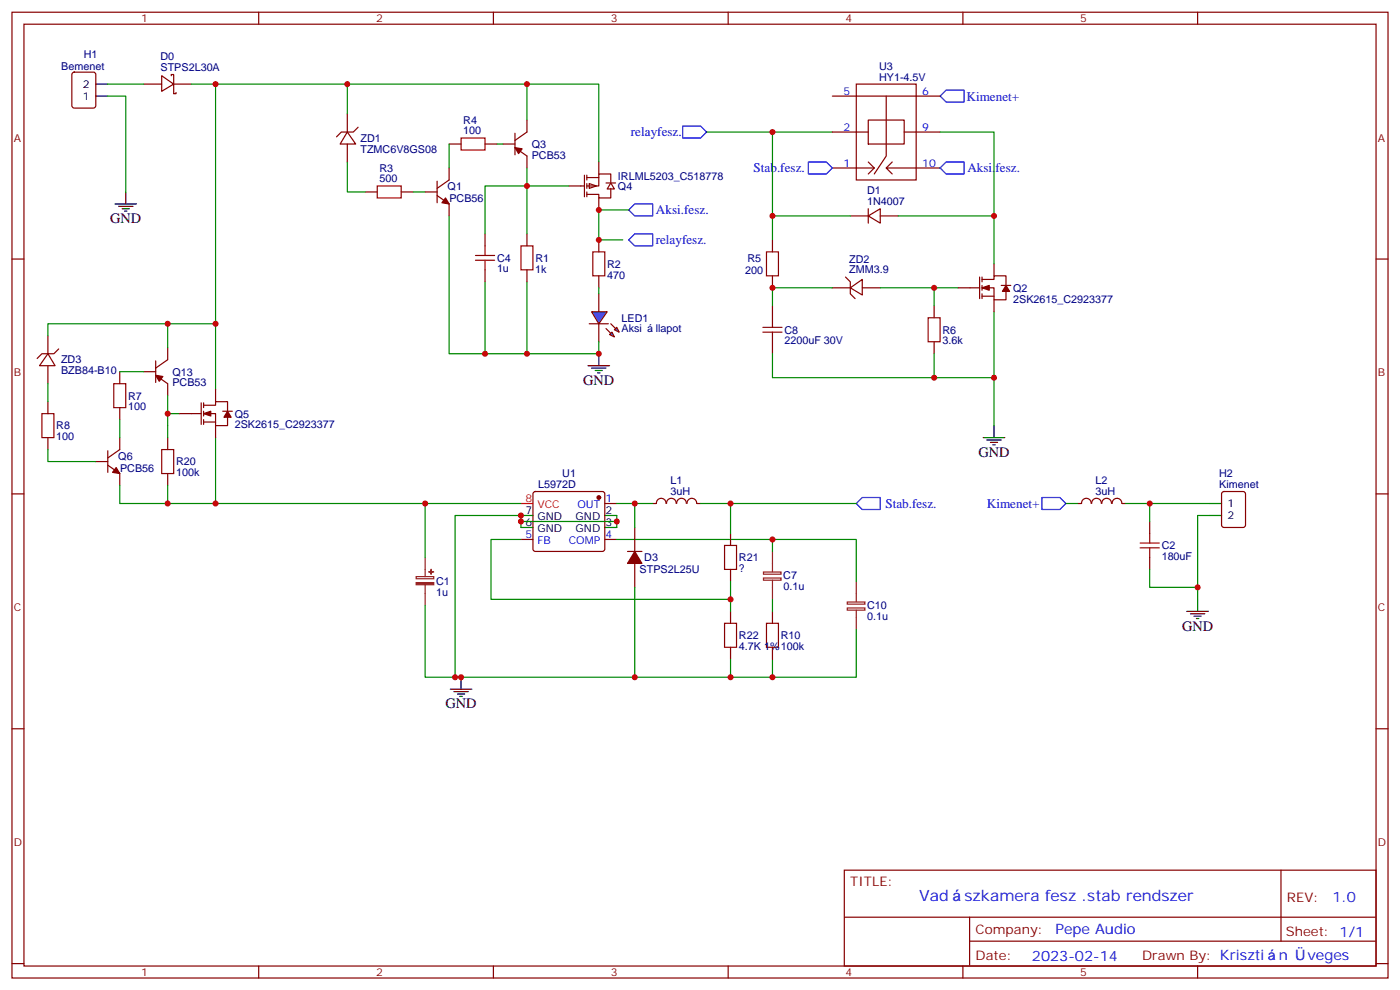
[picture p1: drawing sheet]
<svg xmlns="http://www.w3.org/2000/svg" width="412mm" height="291mm" viewBox="0 0 412 291" stroke-linecap="round" stroke-linejoin="round" font-family="sans-serif">
<g fill="none" stroke="#870000" stroke-width=".35">
<path d="M3.5 3.6h405.4v284.3h-405.4zM7.1 7.1h398.2v277.3h-398.2zM76.2 3.6v3.5M145.3 3.6v3.5M214.5 3.6v3.5M283.6 3.6v3.5M352.8 3.6v3.5M21.4 21.4l.5-.2h5.6l.7 .5v9.4l-.4 .7h-5.9l-.7-.4v-9.5zM42.3 24.8h5.3M47.6 22.3l3.6 2.5-3.6 2.1zM50.4 22.3v-.4h.8v5.7h.7v-.4M51.2 24.8h5.2"/>
<path d="M245.2 28.3h31.7M245.2 38.9h10.6M252.2 24.8h17.7v28.2h-17.7zM255.8 35.3h10.5v7.1h-10.5zM261.1 28.3v17.6l-3.6 5.3M266.3 38.9h10.6M245.2 49.5h12.3M255.8 47.7l1.7 1.8M257.5 49.5l-1.7 1.7M262.8 47.7l-1.7 1.8M276.9 49.5h-15.8l1.7 1.7M3.5 76.3h3.6"/>
<path d="M227.5 70.6v3.6M250.5 63.6h5.3M255.8 63.6l3.5-2.1v4.2zM255.8 61.5v4.2M259.3 63.6h5.3M292.8 77.7v3.5M405.3 76.3h3.6M14.1 98.8v5.3M227.5 81.2v3.5M227.5 90v3.6M245.2 84.7h5.3M249.1 81.6l1.4 1.4v3.5l1.4 1.4"/>
<path d="M250.5 84.7l3.5-2.4v4.6zM254 84.7h5.3M275.2 90v3.6M282.2 84.7h6.4M288.6 81.6v6.3M289.3 82.3h3.5v-1.1h3.5v2.8M289.3 84.7h3.5v3.6h3.5v-2.5M289.3 87.2h3.5M289.3 81.6v1.4M289.3 84v1.4M289.3 86.5v1.4M292.8 88.3v3.5"/>
<path d="M294.9 84h2.8M14.1 104.1l2.1 3.6h-4.6zM14.1 107.7v5.3M14.1 118.3v3.5M17.3 102.7l-1.4 1.4h-3.6l-1.4 1.5M35.3 109.4v3.6M42.3 109.4h3.6M45.9 110.5l3.5 2.5v3.5M45.9 106.3v6.3M49.4 102.4v3.5l-3.5 2.5M227.5 100.6v3.5M275.2 100.6v3.5"/>
<path d="M14.1 128.8v3.6M28.2 135.9h3.5M31.7 136.9l3.6 2.5v3.5M31.7 132.7v6.4M35.3 120v3.5M35.3 128.8v3.6l-3.6 2.4M49.4 128.8v3.6M49.4 139.4v3.5M3.5 145.4h3.6M153.5 158.8h3.5M157.2 144.9l.5-.2h19.7l.5 .2 .3 .5v16.2l-.3 .5-.5 .2h-19.7l-.5-.2-.2-.5v-16.2zM178.2 148.2h3.5"/>
<path d="M178.2 158.8h3.5M187 155.3v7M192.3 148.2h1M193.4 148.2a1.41 1.41 0 0 1 1.4-1.5 1.41 1.41 0 0 1 1.4 1.5M196.4 148.2a1.41 1.41 0 0 1 1.4-1.5 1.41 1.41 0 0 1 1.4 1.5M199.3 148.2a1.41 1.41 0 0 1 1.4-1.5 1.41 1.41 0 0 1 1.5 1.5M202.4 148.2a1.41 1.41 0 0 1 1.4-1.5 1.41 1.41 0 0 1 1.4 1.5M205.3 148.2h1.1M215.2 157.1v3.5M321.4 148.2a1.41 1.41 0 0 0-1.4-1.5 1.41 1.41 0 0 0-1.4 1.5h-1.1M321.6 148.2a1.41 1.41 0 0 1 1.4-1.5 1.41 1.41 0 0 1 1.4 1.5M324.6 148.2a1.41 1.41 0 0 1 1.4-1.5 1.41 1.41 0 0 1 1.4 1.5"/>
<path d="M327.6 148.2a1.41 1.41 0 0 1 1.4-1.5 1.41 1.41 0 0 1 1.4 1.5M330.6 148.2h1M338.7 153.5v3.6M360.1 144.9l.4-.2h5.7l.6 .4 .1 9.5-.5 .6-5.9 .1-.6-.5-.1-9.4zM405.3 145.4h3.6M184.9 162.3h4.2M187 165.9v7M215.2 167.6v3.6M215.2 180v3.5M227.5 180v3.5M338.7 164.1v3.5M215.2 190.6v3.5"/>
<path d="M227.5 190.6v3.5M3.5 214.6h3.6M405.3 214.6h3.6M248.7 256.2h156.6v28.2h-156.6zM377.3 256.2v20.9M248.7 270h156.5M285.6 277.1h119.6M285.6 270v14.1M3.5 283.7h3.6M76.2 284.4v3.5M145.3 284.4v3.5M214.5 284.4v3.5"/>
<path d="M283.6 284.4v3.5M352.8 284.4v3.5M405.3 283.7h3.6"/>
</g>
<g fill="none" stroke="#000" stroke-width=".35">
<path d="M28.2 28.3h3.5M28.2 24.8h3.5M37 56.5v3.5M33.9 60h6.3M34.9 60.7h4.3M36 61.5h2.1M36.7 62.2h.7M289.6 128.8h6.4M290.7 129.5h4.2M291.7 130.2h2.2M292.5 131h.7M292.8 125.3v3.5"/>
<path d="M153.5 151.8h3.5M153.5 155.3h3.5M178.2 151.8h3.5M178.2 155.3h3.5M356.3 148.2h3.5M356.3 151.8h3.5M349.6 180h6.4M352.8 176.5v3.5M135.8 199.4v3.5M350.7 180.7h4.2M351.7 181.4h2.1M352.4 182.1h.7"/>
<path d="M132.6 202.9h6.4M133.7 203.6h4.2M134.8 204.3h2.1M135.5 205h.7"/>
</g>
<g fill="none" stroke="#008700" stroke-width=".35">
<path d="M31.7 28.3h5.3v28.2M31.7 24.8h10.6M56.4 24.8h7.1v89.9M208.1 38.9h37.1M227.5 38.9v31.7M276.9 38.9h15.9v38.8M227.5 63.6h23M264.6 63.6h28.2M49.4 95.3h-35.3v3.5M63.5 95.3h-14.1v7.1M245.2 84.7h-17.7v5.3M259.3 84.7h15.9"/>
<path d="M282.2 84.7h-7v5.3M292.8 91.8v33.5M14.1 113v5.3M35.3 109.4h7M49.4 116.5v5.3h3.5M227.5 104.1v7.1h65.3M275.2 104.1v7.1M14.1 132.4v3.5h14.1M35.3 123.5v5.3M49.4 121.8v7M63.5 128.8v19.4h61.7M35.3 142.9v5.3h28.2"/>
<path d="M49.4 142.9v5.3M153.5 148.2h-28.3v15.9M153.5 158.8h-8.9v17.7h70.6M153.5 155.3v-3.5h-19.4v47.6M153.5 153.5h28.2M181.7 158.8h45.8v3.5M181.7 148.2h10.6M181.7 151.8v3.5M187 148.2v7.1M206.4 148.2h45.8M215.2 148.2v8.9M227.5 158.8h24.7v12.4"/>
<path d="M314 148.2h3.5M331.6 148.2h24.7M338.7 148.2v5.3M356.3 151.8h-3.5v24.7M125.2 178.2v21.2h102.3v-5.3M187 172.9v26.5M215.2 171.2v8.8M227.5 176.5v3.5M338.7 167.6v5.3h14.1M215.2 194.1v5.3M252.2 185.3v14.1h-24.7"/>
</g>
<path d="M201.1 37.1h5.3l1.7 1.8-1.7 1.7h-5.3zM276.9 28.3l1.8-1.8h5.3v3.6h-5.3zM238.1 47.7h5.3l1.8 1.8-1.8 1.7h-5.3zM278.7 47.7h5.3v3.5h-5.3l-1.8-1.7zM252.2 148.2l1.8-1.7h5.3v3.5h-5.3zM306.9 146.5h5.3l1.8 1.7-1.8 1.8h-5.3z" fill="none" stroke="#00f" stroke-width=".35"/>
<g fill="none" stroke="#a10000" stroke-width=".35">
<path d="M225.8 74.2h3.5v7h-3.5zM224.7 97.8h5.7M224.7 96.4h5.7M227.5 93.6v2.8M227.5 97.8v2.8M273.4 93.6h3.5v7h-3.5zM33.5 113h3.5v7h-3.5zM12.3 121.8h3.6v7h-3.6zM47.6 132.4h3.6v7h-3.6zM335.8 159.9h5.7M338.7 157.1v2.8M213.4 160.6h3.6v7h-3.6z"/>
<path d="M335.8 161.3h5.7M338.7 161.3v2.8M213.4 183.5h3.6v7.1h-3.6zM225.8 183.5h3.5v7.1h-3.5z"/>
</g>
<g fill="#870000" stroke="#870000" stroke-width=".35">
<path d="M34.2 137.7l1.1 1.7-2.1-.3z"/>
<path d="M289.3 84.7l2.1-.7v1.4z"/>
<path d="M296.3 84l1.1 1.8h-2.1z"/>
<path d="M45.9 110.5l2.1 .3-1.1 1.5z"/>
<path d="M187 162.3l2.1 3.6h-4.2z"/>
<circle cx="176.4" cy="146.5" r=".53"/>
</g>
<path d="M153.5 148.2h3.5" fill="none" stroke="#f00" stroke-width=".35"/>
<path d="M122.6 169.8h5.2v.6h-5.2zM125.2 164.1v5.7M125.2 172.2v6M224.9 168.4h5.2v.7h-5.2zM224.9 170.2h5.2v.6h-5.2zM227.5 162.3v6M227.5 170.8v5.7M249.6 177.2h5.2v.7h-5.2zM249.6 179h5.2v.6h-5.2zM252.2 171.2v6M252.2 179.6v5.7" fill="none" stroke="#8c2424" stroke-width=".35"/>
<g fill="#8c2424" stroke="#8c2424" stroke-width=".35">
<path d="M122.6 171.5h5.2v.7h-5.2z"/>
<path d="M126.3 168.3l1.4 .1z"/>
<path d="M127 167.6v1.5z"/>
</g>
<path d="M174.3 91.8h4.6l-2.5 3.5z" fill="#09f" stroke="#870000" stroke-width=".35"/>
<path d="M173.6 95.3h5.6z" fill="#f00" stroke="#870000" stroke-width=".35"/>
<g fill="#870000" stroke="#870000" stroke-width=".35">
<path d="M179.9 95.3l1.4 1.4z"/>
<path d="M178.5 96.7l1.4 1.4z"/>
</g>
<g fill="#09f" stroke="#870000" stroke-width=".35">
<path d="M181 97.1l.7-.7 .7 1.4z"/>
<path d="M179.6 98.5l.7-.7 .7 1.4z"/>
</g>
<g fill="none" stroke="#870000" stroke-width=".35">
<path d="M102.3 38.9l2.5 3.5h-4.6zM102.3 33.6v5.3M105.5 37.5l-1.4 1.4h-3.6l-1.4 1.4M151.7 39.2v6.4M155.2 35.3v3.6l-3.5 2.4M102.3 42.4v5.3M107.6 56.5h3.5M118.2 56.5h3.5M125.2 56.5h3.6M128.8 57.6l3.5 2.4v3.6M128.8 53.3v6.4M132.3 49.5v3.5l-3.5 2.5"/>
<path d="M132.3 42.4h3.5M142.9 42.4h3.5M148.2 42.4h3.5M151.7 43.5l3.5 2.4v3.6M178.5 53.9h2.8M142.9 68.9v3.5M142.9 79.4v3.6M155.2 68.9v3.5M155.2 79.4v3.6M176.4 70.6v3.6M176.4 81.2v3.5M176.4 86.5v5.3"/>
<path d="M176.4 95.3v5.3"/>
</g>
<path d="M173.2 107.7h6.4M174.3 108.4h4.2M175.3 109.1h2.1M176 109.8h.7M176.4 104.1v3.6" fill="none" stroke="#000" stroke-width=".35"/>
<g fill="#870000" stroke="#870000" stroke-width=".35">
<path d="M131.2 58.3l1.1 1.7-2.1-.3z"/>
<path d="M151.7 43.5l2.1 .3-1 1.4z"/>
</g>
<path d="M111.1 54.8h7.1v3.5h-7.1zM135.8 40.6h7.1v3.6h-7.1zM140.1 76.6h5.6M140.1 75.2h5.6M142.9 72.4v2.8M142.9 76.6v2.8M153.5 72.4h3.5v7h-3.5zM174.6 74.2h3.6v7h-3.6z" fill="none" stroke="#a10000" stroke-width=".35"/>
<path d="M63.5 24.8h91.7v10.5M102.3 24.8v8.8M102.3 47.7v8.8h5.3M121.7 56.5h3.5M132.3 42.4v7.1M146.4 42.4h1.8M155.2 49.5v5.3h-12.3v14.1M155.2 54.8v14.1M132.3 63.6v40.5h44.1v-3.5M142.9 83v21.1M155.2 83v21.1M176.4 84.7v1.8" fill="none" stroke="#008700" stroke-width=".35"/>
<path d="M185.2 61.8l1.8-1.8h5.3v3.6h-5.3zM185.2 70.6l1.8-1.7h5.3v3.5h-5.3z" fill="none" stroke="#00f" stroke-width=".35"/>
<path d="M179.9 53.9l1.1 1.7h-2.1z" fill="#fff" stroke="#870000" stroke-width=".35"/>
<g fill="none" stroke="#870000" stroke-width=".35">
<path d="M167.6 54.8h4.6M172.2 51.6v6.3M172.9 51.6v1.4M172.9 54v1.5M172.9 56.5v1.4M172.9 52.3h3.5M173.6 54l2.1 .8-2.1 .7zM176.4 47.7v3.5M176.4 58.3v3.5M179.9 53.7v-2.5h-3.5v3.6h-3.5M179.9 55.5v2.8h-3.5v-1.1h-3.5M59.3 118.6v6.4"/>
<path d="M60 119.3h3.5v-1h3.5v2.8M60 118.6v1.4M63.5 114.7v3.6M52.9 121.8h6.4M60 121.8h3.5v3.5h3.5v-2.5M60 124.2h3.5M60 121.1v1.4M60 123.5v1.5M63.5 125.3v3.5M65.6 121.1h2.8"/>
</g>
<path d="M155.2 24.8h21.2v22.9M155.2 54.8h12.4M185.2 61.8h-8.8v8.8h7" fill="none" stroke="#008700" stroke-width=".35"/>
<g fill="#870000" stroke="#870000" stroke-width=".35">
<path d="M60 121.8l2.1-.7v1.4z"/>
<path d="M67 121.1l1.1 1.7h-2.1z"/>
</g>
<g fill="#c00">
<circle cx="275.2" cy="84.7" r=".88"/>
<circle cx="338.7" cy="148.2" r=".88"/>
<circle cx="292.8" cy="111.2" r=".88"/>
<circle cx="275.2" cy="111.2" r=".88"/>
<circle cx="352.8" cy="172.9" r=".88"/>
<circle cx="49.4" cy="95.3" r=".88"/>
<circle cx="125.2" cy="148.2" r=".88"/>
<circle cx="135.8" cy="199.4" r=".88"/>
<circle cx="227.5" cy="158.8" r=".88"/>
<circle cx="227.5" cy="199.4" r=".88"/>
<circle cx="187" cy="148.2" r=".88"/>
<circle cx="187" cy="199.4" r=".88"/>
<circle cx="215.2" cy="199.4" r=".88"/>
<circle cx="215.2" cy="148.2" r=".88"/>
<circle cx="215.2" cy="176.5" r=".88"/>
<circle cx="134.1" cy="199.4" r=".88"/>
<circle cx="153.5" cy="151.8" r=".88"/>
<circle cx="153.5" cy="153.5" r=".88"/>
<circle cx="181.7" cy="153.5" r=".88"/>
<circle cx="49.4" cy="121.8" r=".88"/>
<circle cx="63.5" cy="148.2" r=".88"/>
<circle cx="49.4" cy="148.2" r=".88"/>
<circle cx="227.5" cy="38.9" r=".88"/>
<circle cx="292.8" cy="63.6" r=".88"/>
<circle cx="227.5" cy="63.6" r=".88"/>
<circle cx="227.5" cy="84.7" r=".88"/>
<circle cx="176.4" cy="104.1" r=".88"/>
<circle cx="155.2" cy="104.1" r=".88"/>
<circle cx="142.9" cy="104.1" r=".88"/>
<circle cx="102.3" cy="24.8" r=".88"/>
<circle cx="155.2" cy="24.8" r=".88"/>
<circle cx="176.4" cy="70.6" r=".88"/>
<circle cx="176.4" cy="61.8" r=".88"/>
<circle cx="155.2" cy="54.8" r=".88"/>
<circle cx="63.5" cy="95.3" r=".88"/>
<circle cx="63.5" cy="24.8" r=".88"/>
</g>
<g font-size="4.6" fill="#00f">
<text x="270.8" y="265.2">Vad</text>
<text x="284.1" y="265.2">szkamera fesz .stab rendszer</text>
</g>
<g font-size="4.2">
<text x="32.5" y="65.7">GND</text>
<text x="171.8" y="113.3">GND</text>
<text x="288.2" y="134.5">GND</text>
<text x="348.2" y="185.6">GND</text>
<text x="131.2" y="208.6">GND</text>
</g>
<g font-size="4.2" fill="#00f">
<text x="392.5" y="265.4">1.0</text>
<text x="310.9" y="275">Pepe Audio</text>
<text x="304" y="282.8">2023-02-14</text>
<text x="376.7" y="282.7">n</text>
<text x="385.1" y="282.7">veges</text>
</g>
<g font-size="3.9" fill="#00f">
<text x="284.7" y="29.7">Kimenet+</text>
<text x="185.9" y="40.2">relayfesz.</text>
<text x="222" y="50.7">Stab.fesz.</text>
<text x="284.9" y="50.8">Aksi.fesz.</text>
<text x="193.2" y="63.1">Aksi.fesz.</text>
<text x="193.2" y="71.8">relayfesz.</text>
<text x="260.8" y="149.5">Stab.fesz.</text>
<text x="290.7" y="149.4">Kimenet+</text>
</g>
<g font-size="3.9" fill="#800">
<text x="250.5" y="260.8">TITLE:</text>
<text x="379.1" y="265.4">REV:</text>
<text x="287.4" y="275">Company:</text>
<text x="378.7" y="275.6">Sheet: 1/1</text>
<text x="287.4" y="282.6">Date:</text>
<text x="336.4" y="282.7">Drawn By: Kriszti</text>
</g>
<g font-size="3.2" fill="#800">
<text x="41.6" y="6.6">1</text>
<text x="110.8" y="6.6">2</text>
<text x="179.9" y="6.6">3</text>
<text x="249.1" y="6.6">4</text>
<text x="318.2" y="6.6">5</text>
<text x="4.1" y="41.7">A</text>
<text x="405.9" y="41.7">A</text>
<text x="4.1" y="110.8">B</text>
<text x="405.9" y="110.8">B</text>
<text x="4.1" y="180">C</text>
<text x="405.9" y="180">C</text>
<text x="4.1" y="249.1">D</text>
<text x="405.9" y="249.1">D</text>
<text x="41.6" y="287.4">1</text>
<text x="110.8" y="287.4">2</text>
<text x="179.9" y="287.4">3</text>
<text x="249.1" y="287.4">4</text>
<text x="318.2" y="287.4">5</text>
</g>
<g font-size="3.2" fill="#000080">
<text x="24.7" y="17">H1</text>
<text x="47.3" y="17.7">D0</text>
<text x="18" y="20.6">Bemenet</text>
<text x="47.3" y="20.9">STPS2L30A</text>
<text x="258.9" y="23.7">HY1-4.5V</text>
<text x="259" y="20.5">U3</text>
<text x="106.2" y="41.8">ZD1</text>
<text x="136.5" y="39.6">100</text>
<text x="136.5" y="36.4">R4</text>
<text x="106.2" y="44.9">TZMC6V8GS08</text>
<text x="156.6" y="46.7">PCB53</text>
<text x="156.6" y="43.6">Q3</text>
<text x="111.8" y="53.7">500</text>
<text x="111.8" y="50.5">R3</text>
<text x="182" y="52.9">IRLML5203_C518778</text>
<text x="131.9" y="55.9">Q1</text>
<text x="132.4" y="59.5">PCB56</text>
<text x="182" y="56.1">Q4</text>
<text x="255.4" y="57.2">D1</text>
<text x="255.4" y="60.4">1N4007</text>
<text x="146.4" y="77.1">C4</text>
<text x="157.7" y="77.1">R1</text>
<text x="220.1" y="77.1">R5</text>
<text x="250.1" y="77.3">ZD2</text>
<text x="146.4" y="80.2">1u</text>
<text x="157.7" y="80.2">1k</text>
<text x="178.9" y="82">470</text>
<text x="178.9" y="78.8">R2</text>
<text x="219.5" y="80.6">200</text>
<text x="250.1" y="80.5">ZMM3.9</text>
<text x="298.4" y="89.1">2SK2615_C2923377</text>
<text x="298.4" y="85.9">Q2</text>
<text x="183.1" y="94.7">LED1</text>
<text x="183.1" y="97.9">Aksi</text>
<text x="193.1" y="97.9">llapot</text>
<text x="231.1" y="101.4">2200uF 30V</text>
<text x="231.1" y="98.3">C8</text>
<text x="277.6" y="101.4">3.6k</text>
<text x="277.6" y="98.3">R6</text>
<text x="18" y="107">ZD3</text>
<text x="18" y="110.1">BZB84-B10</text>
<text x="50.8" y="113.8">PCB53</text>
<text x="50.8" y="110.6">Q13</text>
<text x="37.8" y="117.6">R7</text>
<text x="37.7" y="120.8">100</text>
<text x="69.1" y="122.9">Q5</text>
<text x="16.6" y="129.6">100</text>
<text x="16.6" y="126.4">R8</text>
<text x="69.1" y="126.1">2SK2615_C2923377</text>
<text x="34.8" y="135.3">Q6</text>
<text x="51.9" y="137">R20</text>
<text x="35.4" y="138.8">PCB56</text>
<text x="51.9" y="140.2">100k</text>
<text x="158.6" y="143.7">L5972D</text>
<text x="165.6" y="140.5">U1</text>
<text x="197.5" y="142.5">L1</text>
<text x="322.7" y="142.5">L2</text>
<text x="359.1" y="143.7">Kimenet</text>
<text x="359.1" y="140.4">H2</text>
<text x="197.5" y="145.6">3uH</text>
<text x="322.7" y="145.6">3uH</text>
<text x="342.2" y="161.7">C2</text>
<text x="189.8" y="165.3">D3</text>
<text x="217.7" y="165.3">R21</text>
<text x="342.2" y="164.9">180uF</text>
<text x="128.5" y="172.3">C1</text>
<text x="188.4" y="168.8">STPS2L25U</text>
<text x="217.7" y="168.4">?</text>
<text x="230.7" y="170.6">C7</text>
<text x="230.8" y="173.7">0.1u</text>
<text x="128.5" y="175.5">1u</text>
<text x="255.4" y="179.4">C10</text>
<text x="255.5" y="182.5">0.1u</text>
<text x="217.7" y="191.4">4.7K 1%100k</text>
<text x="217.7" y="188.2">R22</text>
<text x="230" y="188.2">R10</text>
</g>
<g font-size="3.2">
<text x="24.4" y="29.4">1</text>
<text x="24.4" y="25.8">2</text>
<text x="361.6" y="149.3">1</text>
<text x="154.8" y="154.9">6</text>
<text x="154.8" y="151.4">7</text>
<text x="158.3" y="153.2">GND</text>
<text x="169.6" y="153.2">GND</text>
<text x="178.3" y="151.4">2</text>
<text x="178.3" y="154.9">3</text>
<text x="361.6" y="152.8">2</text>
<text x="158.3" y="156.7">GND</text>
<text x="169.6" y="156.7">GND</text>
</g>
<g font-size="3.2" fill="#00f">
<text x="248.5" y="27.9">5</text>
<text x="271.6" y="27.9">6</text>
<text x="248.5" y="38.5">2</text>
<text x="271.6" y="38.5">9</text>
<text x="248.5" y="49.1">1</text>
<text x="271.6" y="49.1">10</text>
<text x="170.1" y="149.6">OUT</text>
<text x="178.3" y="147.9">1</text>
<text x="154.8" y="158.5">5</text>
<text x="158.3" y="160.2">FB</text>
<text x="167.5" y="160.2">COMP</text>
<text x="178.3" y="158.5">4</text>
</g>
<g font-size="3.2" fill="#f00">
<text x="154.8" y="147.9">8</text>
<text x="158.3" y="149.6">VCC</text>
</g>
</svg>
